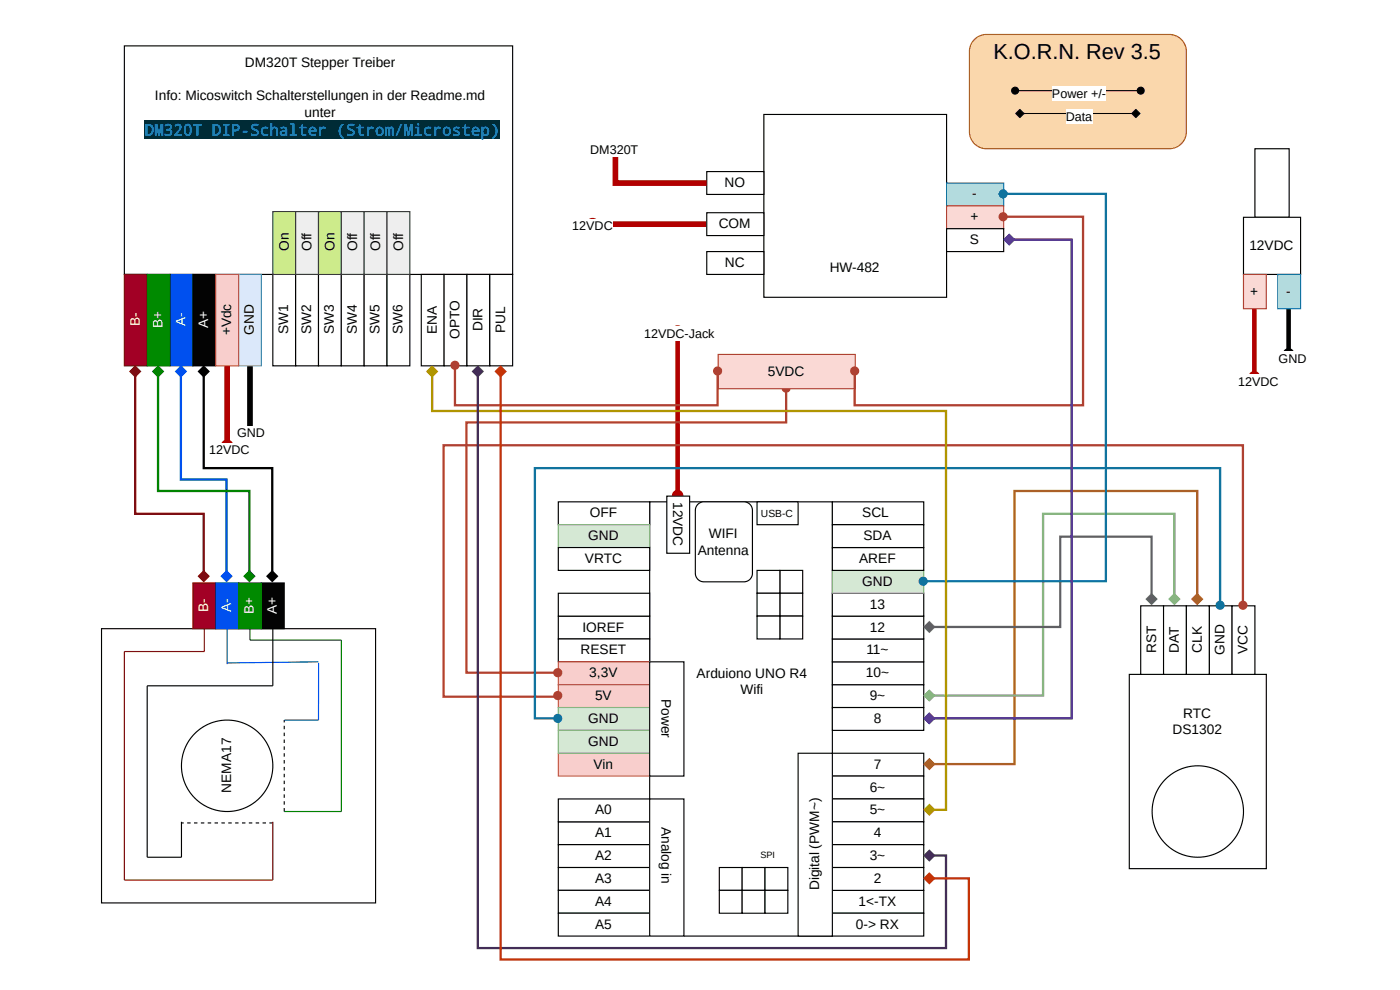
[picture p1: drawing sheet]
<svg xmlns="http://www.w3.org/2000/svg" width="297mm" height="210mm" viewBox="0 0 297 210" stroke-linecap="round" stroke-linejoin="round" font-family="sans-serif">
<path d="M206.7 8.4l1.2-.8 1.4-.3h38.8a3.6 3.6 0 0 1 3.6 3.6v17a3.6 3.6 0 0 1-3.6 3.6h-38.8a3.6 3.6 0 0 1-3.6-3.6v-17.2l.3-1.4z" fill="#fad7ac"/>
<path d="M206.7 8.4l1.2-.8 1.4-.3h38.8a3.6 3.6 0 0 1 3.6 3.6v17a3.6 3.6 0 0 1-3.6 3.6h-38.8a3.6 3.6 0 0 1-3.6-3.6v-17.2l.3-1.4z" fill="none" stroke="#b46504" stroke-width=".24"/>
<path d="M137.8 106.4h38.8v92.1h-38.8z" fill="#fff"/>
<path d="M137.8 106.4h38.8v92.1h-38.8z" fill="none" stroke="#000" stroke-width=".24"/>
<path d="M118.4 106.4h19.4v4.8h-19.4z" fill="#fff"/>
<path d="M118.4 106.4h19.4v4.8h-19.4z" fill="none" stroke="#000" stroke-width=".24"/>
<path d="M176.6 145.2h19.4v4.8h-19.4z" fill="#fff"/>
<path d="M176.6 145.2h19.4v4.8h-19.4z" fill="none" stroke="#000" stroke-width=".24"/>
<path d="M176.6 140.3h19.4v4.9h-19.4z" fill="#fff"/>
<path d="M176.6 140.3h19.4v4.9h-19.4z" fill="none" stroke="#000" stroke-width=".24"/>
<path d="M176.6 135.5h19.4v4.8h-19.4z" fill="#fff"/>
<path d="M176.6 135.5h19.4v4.8h-19.4z" fill="none" stroke="#000" stroke-width=".24"/>
<path d="M176.6 130.6h19.4v4.9h-19.4z" fill="#fff"/>
<path d="M176.6 130.6h19.4v4.9h-19.4z" fill="none" stroke="#000" stroke-width=".24"/>
<path d="M176.6 125.8h19.4v4.8h-19.4z" fill="#fff"/>
<path d="M176.6 125.8h19.4v4.8h-19.4z" fill="none" stroke="#000" stroke-width=".24"/>
<path d="M176.6 120.9h19.4v4.9h-19.4z" fill="#d5e8d4"/>
<path d="M176.6 120.9h19.4v4.9h-19.4z" fill="none" stroke="#82b366" stroke-width=".24"/>
<path d="M176.6 106.4h19.4v4.8h-19.4z" fill="#fff"/>
<path d="M176.6 106.4h19.4v4.8h-19.4z" fill="none" stroke="#000" stroke-width=".24"/>
<path d="M176.6 116.1h19.4v4.8h-19.4z" fill="#fff"/>
<path d="M176.6 116.1h19.4v4.8h-19.4z" fill="none" stroke="#000" stroke-width=".24"/>
<path d="M176.6 111.2h19.4v4.9h-19.4z" fill="#fff"/>
<path d="M176.6 111.2h19.4v4.9h-19.4z" fill="none" stroke="#000" stroke-width=".24"/>
<path d="M176.6 150h19.4v4.8h-19.4z" fill="#fff"/>
<path d="M176.6 150h19.4v4.8h-19.4z" fill="none" stroke="#000" stroke-width=".24"/>
<path d="M176.6 188.8h19.4v4.8h-19.4z" fill="#fff"/>
<path d="M176.6 188.8h19.4v4.8h-19.4z" fill="none" stroke="#000" stroke-width=".24"/>
<path d="M176.6 159.7h19.4v4.8h-19.4z" fill="#fff"/>
<path d="M176.6 159.7h19.4v4.8h-19.4z" fill="none" stroke="#000" stroke-width=".24"/>
<path d="M176.6 164.5h19.4v4.9h-19.4z" fill="#fff"/>
<path d="M176.6 164.5h19.4v4.9h-19.4z" fill="none" stroke="#000" stroke-width=".24"/>
<path d="M176.6 169.4h19.4v4.8h-19.4z" fill="#fff"/>
<path d="M176.6 169.4h19.4v4.8h-19.4z" fill="none" stroke="#000" stroke-width=".24"/>
<path d="M176.6 174.2h19.4v4.9h-19.4z" fill="#fff"/>
<path d="M176.6 174.2h19.4v4.9h-19.4z" fill="none" stroke="#000" stroke-width=".24"/>
<path d="M176.6 179.1h19.4v4.8h-19.4z" fill="#fff"/>
<path d="M176.6 179.1h19.4v4.8h-19.4z" fill="none" stroke="#000" stroke-width=".24"/>
<path d="M176.6 183.9h19.4v4.9h-19.4z" fill="#fff"/>
<path d="M176.6 183.9h19.4v4.9h-19.4z" fill="none" stroke="#000" stroke-width=".24"/>
<path d="M176.6 193.6h19.4v4.9h-19.4z" fill="#fff"/>
<path d="M176.6 193.6h19.4v4.9h-19.4z" fill="none" stroke="#000" stroke-width=".24"/>
<path d="M118.4 111.2h19.4v4.9h-19.4z" fill="#d5e8d4"/>
<path d="M118.4 111.2h19.4v4.9h-19.4z" fill="none" stroke="#82b366" stroke-width=".24"/>
<path d="M118.4 116.1h19.4v4.8h-19.4z" fill="#fff"/>
<path d="M118.4 116.1h19.4v4.8h-19.4z" fill="none" stroke="#000" stroke-width=".24"/>
<path d="M118.4 130.6h19.4v4.9h-19.4z" fill="#fff"/>
<path d="M118.4 130.6h19.4v4.9h-19.4z" fill="none" stroke="#000" stroke-width=".24"/>
<path d="M118.4 125.8h19.4v4.8h-19.4z" fill="#fff"/>
<path d="M118.4 125.8h19.4v4.8h-19.4z" fill="none" stroke="#000" stroke-width=".24"/>
<path d="M118.4 135.5h19.4v4.8h-19.4z" fill="#fff"/>
<path d="M118.4 135.5h19.4v4.8h-19.4z" fill="none" stroke="#000" stroke-width=".24"/>
<path d="M118.4 140.3h19.4v4.9h-19.4z" fill="#f8cecc"/>
<path d="M118.4 140.3h19.4v4.9h-19.4z" fill="none" stroke="#b85450" stroke-width=".24"/>
<path d="M118.4 145.2h19.4v4.8h-19.4z" fill="#f8cecc"/>
<path d="M118.4 145.2h19.4v4.8h-19.4z" fill="none" stroke="#b85450" stroke-width=".24"/>
<path d="M118.4 150h19.4v4.8h-19.4z" fill="#d5e8d4"/>
<path d="M118.4 150h19.4v4.8h-19.4z" fill="none" stroke="#82b366" stroke-width=".24"/>
<path d="M118.4 159.7h19.4v4.8h-19.4z" fill="#f8cecc"/>
<path d="M118.4 159.7h19.4v4.8h-19.4z" fill="none" stroke="#b85450" stroke-width=".24"/>
<path d="M118.4 154.8h19.4v4.9h-19.4z" fill="#d5e8d4"/>
<path d="M118.4 154.8h19.4v4.9h-19.4z" fill="none" stroke="#82b366" stroke-width=".24"/>
<path d="M118.4 174.2h19.4v4.9h-19.4z" fill="#fff"/>
<path d="M118.4 174.2h19.4v4.9h-19.4z" fill="none" stroke="#000" stroke-width=".24"/>
<path d="M118.4 169.4h19.4v4.8h-19.4z" fill="#fff"/>
<path d="M118.4 169.4h19.4v4.8h-19.4z" fill="none" stroke="#000" stroke-width=".24"/>
<path d="M118.4 179.1h19.4v4.8h-19.4z" fill="#fff"/>
<path d="M118.4 179.1h19.4v4.8h-19.4z" fill="none" stroke="#000" stroke-width=".24"/>
<path d="M118.4 183.9h19.4v4.9h-19.4z" fill="#fff"/>
<path d="M118.4 183.9h19.4v4.9h-19.4z" fill="none" stroke="#000" stroke-width=".24"/>
<path d="M118.4 188.8h19.4v4.8h-19.4z" fill="#fff"/>
<path d="M118.4 188.8h19.4v4.8h-19.4z" fill="none" stroke="#000" stroke-width=".24"/>
<path d="M118.4 193.6h19.4v4.9h-19.4z" fill="#fff"/>
<path d="M118.4 193.6h19.4v4.9h-19.4z" fill="none" stroke="#000" stroke-width=".24"/>
<path d="M152.6 183.9h4.9v4.9h-4.9z" fill="#fff"/>
<path d="M152.6 183.9h4.9v4.9h-4.9z" fill="none" stroke="#000" stroke-width=".24"/>
<path d="M152.6 188.8h4.9v4.8h-4.9z" fill="#fff"/>
<path d="M152.6 188.8h4.9v4.8h-4.9z" fill="none" stroke="#000" stroke-width=".24"/>
<path d="M157.5 183.9h4.8v4.9h-4.8z" fill="#fff"/>
<path d="M157.5 183.9h4.8v4.9h-4.8z" fill="none" stroke="#000" stroke-width=".24"/>
<path d="M157.5 188.8h4.8v4.8h-4.8z" fill="#fff"/>
<path d="M157.5 188.8h4.8v4.8h-4.8z" fill="none" stroke="#000" stroke-width=".24"/>
<path d="M162.3 183.9h4.8v4.9h-4.8z" fill="#fff"/>
<path d="M162.3 183.9h4.8v4.9h-4.8z" fill="none" stroke="#000" stroke-width=".24"/>
<path d="M162.3 188.8h4.8v4.8h-4.8z" fill="#fff"/>
<path d="M162.3 188.8h4.8v4.8h-4.8z" fill="none" stroke="#000" stroke-width=".24"/>
<path d="M165.4 120.9h4.9v4.9h-4.9z" fill="#fff"/>
<path d="M165.4 120.9h4.9v4.9h-4.9z" fill="none" stroke="#000" stroke-width=".24"/>
<path d="M165.4 125.8h4.9v4.8h-4.9z" fill="#fff"/>
<path d="M165.4 125.8h4.9v4.8h-4.9z" fill="none" stroke="#000" stroke-width=".24"/>
<path d="M165.4 130.6h4.9v4.9h-4.9z" fill="#fff"/>
<path d="M165.4 130.6h4.9v4.9h-4.9z" fill="none" stroke="#000" stroke-width=".24"/>
<path d="M160.6 120.9h4.8v4.9h-4.8z" fill="#fff"/>
<path d="M160.6 120.9h4.8v4.9h-4.8z" fill="none" stroke="#000" stroke-width=".24"/>
<path d="M160.6 125.8h4.8v4.8h-4.8z" fill="#fff"/>
<path d="M160.6 125.8h4.8v4.8h-4.8z" fill="none" stroke="#000" stroke-width=".24"/>
<path d="M160.6 130.6h4.8v4.9h-4.8z" fill="#fff"/>
<path d="M160.6 130.6h4.8v4.9h-4.8z" fill="none" stroke="#000" stroke-width=".24"/>
<path d="M143.8 70.9v33.4" fill="none" stroke="#b20000" stroke-width=".97" stroke-linecap="butt"/>
<circle cx="143.8" cy="105.1" r=".73" fill="#b20000"/>
<circle cx="143.8" cy="105.1" r=".73" fill="none" stroke="#b20000" stroke-width=".97" stroke-linecap="butt"/>
<circle cx="143.8" cy="70.2" r=".73" fill="#b20000"/>
<circle cx="143.8" cy="70.2" r=".73" fill="none" stroke="#b20000" stroke-width=".97" stroke-linecap="butt"/>
<g fill="#fff">
<path d="M136.7 69.2h14.8v3.2h-14.8z"/>
<path d="M141.5 105.2h4.8v12.1h-4.8z"/>
</g>
<path d="M141.5 105.2h4.8v12.1h-4.8z" fill="none" stroke="#000" stroke-width=".24"/>
<path d="M160.6 106.4h8.7v4.8h-8.7z" fill="#fff"/>
<path d="M160.6 106.4h8.7v4.8h-8.7z" fill="none" stroke="#000" stroke-width=".24"/>
<path d="M148.1 106.9l1.1-.5h8.6a1.82 1.82 0 0 1 1.8 1.8v13.3a1.82 1.82 0 0 1-1.8 1.9h-8.5a1.82 1.82 0 0 1-1.8-1.9v-13.3l.2-.7z" fill="#fff"/>
<path d="M148.1 106.9l1.1-.5h8.6a1.82 1.82 0 0 1 1.8 1.8v13.3a1.82 1.82 0 0 1-1.8 1.9h-8.5a1.82 1.82 0 0 1-1.8-1.9v-13.3l.2-.7z" fill="none" stroke="#000" stroke-width=".24"/>
<path d="M137.8 169.4h7.3v29.1h-7.3z" fill="#fff"/>
<path d="M137.8 169.4h7.3v29.1h-7.3z" fill="none" stroke="#000" stroke-width=".24"/>
<path d="M169.3 159.7h7.3v38.8h-7.3z" fill="#fff"/>
<path d="M169.3 159.7h7.3v38.8h-7.3z" fill="none" stroke="#000" stroke-width=".24"/>
<path d="M137.8 140.3h7.3v24.2h-7.3z" fill="#fff"/>
<path d="M137.8 140.3h7.3v24.2h-7.3z" fill="none" stroke="#000" stroke-width=".24"/>
<path d="M26.4 9.7h82.4v48.5h-82.4z" fill="#fff"/>
<path d="M26.4 9.7h82.4v48.5h-82.4z" fill="none" stroke="#000" stroke-width=".24"/>
<path d="M26.4 58.2h4.8v19.4h-4.8z" fill="#a20025"/>
<path d="M26.4 58.2h4.8v19.4h-4.8z" fill="none" stroke="#6f0000" stroke-width=".24"/>
<path d="M36.1 58.2h4.8v19.4h-4.8z" fill="#0050ef"/>
<path d="M36.1 58.2h4.8v19.4h-4.8z" fill="none" stroke="#001dbc" stroke-width=".24"/>
<path d="M31.2 58.2h4.9v19.4h-4.9z" fill="#008a00"/>
<path d="M31.2 58.2h4.9v19.4h-4.9z" fill="none" stroke="#005700" stroke-width=".24"/>
<path d="M40.9 58.2h4.9v19.4h-4.9z" fill="#030303"/>
<path d="M40.9 58.2h4.9v19.4h-4.9z" fill="none" stroke="#000" stroke-width=".24"/>
<g fill="none" stroke="#000" stroke-width="1.2" stroke-linecap="butt">
<path d="M53 77.6v13.8"/>
<circle cx="53" cy="92.1" r=".73"/>
</g>
<circle cx="53" cy="92.1" r=".73" fill="#000"/>
<path d="M50.2 90.3h6.1v3.1h-6.1z" fill="#fff"/>
<path d="M50.6 58.2h4.9v19.4h-4.9z" fill="#dae8fc"/>
<path d="M50.6 58.2h4.9v19.4h-4.9z" fill="none" stroke="#6c8ebf" stroke-width=".24"/>
<path d="M48.2 77.6v16.2" fill="none" stroke="#b20000" stroke-width="1.2" stroke-linecap="butt"/>
<circle cx="48.2" cy="94.5" r=".73" fill="#b20000"/>
<circle cx="48.2" cy="94.5" r=".73" fill="none" stroke="#b20000" stroke-width="1.2" stroke-linecap="butt"/>
<path d="M44.4 93.9h8.5v3.2h-8.5z" fill="#fff"/>
<path d="M45.8 58.2h4.8v19.4h-4.8z" fill="#f8cecc"/>
<path d="M45.8 58.2h4.8v19.4h-4.8z" fill="none" stroke="#b85450" stroke-width=".24"/>
<path d="M57.9 58.2h4.8v19.4h-4.8z" fill="#fff"/>
<path d="M57.9 58.2h4.8v19.4h-4.8z" fill="none" stroke="#000" stroke-width=".24"/>
<path d="M62.7 58.2h4.9v19.4h-4.9z" fill="#fff"/>
<path d="M62.7 58.2h4.9v19.4h-4.9z" fill="none" stroke="#000" stroke-width=".24"/>
<path d="M67.6 58.2h4.8v19.4h-4.8z" fill="#fff"/>
<path d="M67.6 58.2h4.8v19.4h-4.8z" fill="none" stroke="#000" stroke-width=".24"/>
<path d="M72.4 58.2h4.9v19.4h-4.9z" fill="#fff"/>
<path d="M72.4 58.2h4.9v19.4h-4.9z" fill="none" stroke="#000" stroke-width=".24"/>
<path d="M77.3 58.2h4.8v19.4h-4.8z" fill="#fff"/>
<path d="M77.3 58.2h4.8v19.4h-4.8z" fill="none" stroke="#000" stroke-width=".24"/>
<path d="M82.1 58.2h4.9v19.4h-4.9z" fill="#fff"/>
<path d="M82.1 58.2h4.9v19.4h-4.9z" fill="none" stroke="#000" stroke-width=".24"/>
<path d="M89.4 58.2h4.8v19.4h-4.8z" fill="#fff"/>
<path d="M89.4 58.2h4.8v19.4h-4.8z" fill="none" stroke="#000" stroke-width=".24"/>
<path d="M94.2 58.2h4.9v19.4h-4.9z" fill="#fff"/>
<path d="M94.2 58.2h4.9v19.4h-4.9z" fill="none" stroke="#000" stroke-width=".24"/>
<path d="M99.1 58.2h4.8v19.4h-4.8z" fill="#fff"/>
<path d="M99.1 58.2h4.8v19.4h-4.8z" fill="none" stroke="#000" stroke-width=".24"/>
<path d="M103.9 58.2h4.9v19.4h-4.9z" fill="#fff"/>
<path d="M103.9 58.2h4.9v19.4h-4.9z" fill="none" stroke="#000" stroke-width=".24"/>
<path d="M30.6 25.6h75.4v3.9h-75.4z" fill="#002b36"/>
<path d="M57.9 44.9h4.8v13.3h-4.8z" fill="#cdeb8b"/>
<path d="M57.9 44.9h4.8v13.3h-4.8z" fill="none" stroke="#36393d" stroke-width=".24"/>
<path d="M62.7 44.9h4.9v13.3h-4.9z" fill="#eee"/>
<path d="M62.7 44.9h4.9v13.3h-4.9z" fill="none" stroke="#36393d" stroke-width=".24"/>
<path d="M67.6 44.9h4.8v13.3h-4.8z" fill="#cdeb8b"/>
<path d="M67.6 44.9h4.8v13.3h-4.8z" fill="none" stroke="#36393d" stroke-width=".24"/>
<path d="M72.4 44.9h4.9v13.3h-4.9z" fill="#eee"/>
<path d="M72.4 44.9h4.9v13.3h-4.9z" fill="none" stroke="#36393d" stroke-width=".24"/>
<path d="M77.3 44.9h4.8v13.3h-4.8z" fill="#eee"/>
<path d="M77.3 44.9h4.8v13.3h-4.8z" fill="none" stroke="#36393d" stroke-width=".24"/>
<path d="M82.1 44.9h4.9v13.3h-4.9z" fill="#eee"/>
<path d="M82.1 44.9h4.9v13.3h-4.9z" fill="none" stroke="#36393d" stroke-width=".24"/>
<path d="M162.1 24.3h38.7v38.7h-38.7z" fill="#fff"/>
<path d="M162.1 24.3h38.7v38.7h-38.7z" fill="none" stroke="#000" stroke-width=".24"/>
<path d="M149.9 36.4h12.2v4.8h-12.2z" fill="#fff"/>
<path d="M149.9 36.4h12.2v4.8h-12.2z" fill="none" stroke="#000" stroke-width=".24"/>
<path d="M126.4 47.5h23.5" fill="none" stroke="#b20000" stroke-width="1.2" stroke-linecap="butt"/>
<circle cx="125.7" cy="47.5" r=".73" fill="#b20000"/>
<circle cx="125.7" cy="47.5" r=".73" fill="none" stroke="#b20000" stroke-width="1.2" stroke-linecap="butt"/>
<g fill="#fff">
<path d="M121.5 46.4h8.5v3.2h-8.5z"/>
<path d="M149.9 45.1h12.2v4.8h-12.2z"/>
</g>
<path d="M149.9 45.1h12.2v4.8h-12.2z" fill="none" stroke="#000" stroke-width=".24"/>
<path d="M149.9 53.3h12.2v4.9h-12.2z" fill="#fff"/>
<path d="M149.9 53.3h12.2v4.9h-12.2z" fill="none" stroke="#000" stroke-width=".24"/>
<path d="M200.8 38.8h12.1v4.8h-12.1z" fill="#b1ddf0"/>
<path d="M200.8 38.8h12.1v4.8h-12.1z" fill="none" stroke="#10739e" stroke-width=".24"/>
<path d="M200.8 43.6h12.1v4.9h-12.1z" fill="#fad9d5"/>
<path d="M200.8 43.6h12.1v4.9h-12.1z" fill="none" stroke="#ae4132" stroke-width=".24"/>
<path d="M200.8 48.5h12.1v4.8h-12.1z" fill="#fff"/>
<path d="M200.8 48.5h12.1v4.8h-12.1z" fill="none" stroke="#000" stroke-width=".24"/>
<g fill="#fff">
<path d="M176 55.2h11.1v3.6h-11.1z"/>
<path d="M266.2 31.5h7.3v14.6h-7.3z"/>
</g>
<path d="M266.2 31.5h7.3v14.6h-7.3z" fill="none" stroke="#000" stroke-width=".24"/>
<path d="M263.8 46.1h12.1v12.1h-12.1z" fill="#fff"/>
<path d="M263.8 46.1h12.1v12.1h-12.1z" fill="none" stroke="#000" stroke-width=".24"/>
<path d="M266.1 65.3v13.8" fill="none" stroke="#b20000" stroke-width=".97" stroke-linecap="butt"/>
<circle cx="266.1" cy="79.9" r=".73" fill="#b20000"/>
<circle cx="266.1" cy="79.9" r=".73" fill="none" stroke="#b20000" stroke-width=".97" stroke-linecap="butt"/>
<path d="M262.7 79.4h8.5v3.1h-8.5z" fill="#fff"/>
<path d="M263.8 58.2h4.9v7.3h-4.9z" fill="#fad9d5"/>
<path d="M263.8 58.2h4.9v7.3h-4.9z" fill="none" stroke="#ae4132" stroke-width=".24"/>
<g fill="none" stroke="#000" stroke-width=".97" stroke-linecap="butt">
<path d="M273.4 65.3v9"/>
<circle cx="273.4" cy="75" r=".73"/>
</g>
<circle cx="273.4" cy="75" r=".73" fill="#000"/>
<path d="M271.2 74.5h6.1v3.2h-6.1z" fill="#fff"/>
<path d="M271.1 58.2h4.8v7.3h-4.8z" fill="#b1ddf0"/>
<path d="M271.1 58.2h4.8v7.3h-4.8z" fill="none" stroke="#10739e" stroke-width=".24"/>
<path d="M21.5 133.3h58.2v58.1h-58.2z" fill="#fff"/>
<path d="M21.5 133.3h58.2v58.1h-58.2z" fill="none" stroke="#000" stroke-width=".24"/>
<path d="M40.9 123.6h4.9v9.7h-4.9z" fill="#a20025"/>
<path d="M40.9 123.6h4.9v9.7h-4.9z" fill="none" stroke="#6f0000" stroke-width=".24"/>
<path d="M45.8 123.6h4.8v9.7h-4.8z" fill="#0050ef"/>
<path d="M45.8 123.6h4.8v9.7h-4.8z" fill="none" stroke="#001dbc" stroke-width=".24"/>
<path d="M55.5 123.6h4.8v9.7h-4.8z" fill="#030303"/>
<path d="M55.5 123.6h4.8v9.7h-4.8z" fill="none" stroke="#000" stroke-width=".24"/>
<path d="M50.6 123.6h4.9v9.7h-4.9z" fill="#008a00"/>
<path d="M50.6 123.6h4.9v9.7h-4.9z" fill="none" stroke="#005700" stroke-width=".24"/>
<circle cx="48.2" cy="162.4" r="9.7" fill="#fff"/>
<g fill="none" stroke="#000" stroke-width=".24">
<path d="M57.9 133.3v12.1h-26.7v36.3h7.3v-7.5"/>
<circle cx="48.2" cy="162.4" r="9.7"/>
</g>
<g fill="#000">
<path d="M57.2 174.4h.7v.2h-.7zM55.7 174.4h.7v.2h-.7zM54.2 174.4h.8v.2h-.8zM52.8 174.4h.7v.2h-.7zM51.3 174.4h.8v.2h-.8zM49.9 174.4h.7v.2h-.7zM48.4 174.4h.8v.2h-.8zM47 174.4h.7v.2h-.7zM45.5 174.4h.7v.2h-.7zM44.1 174.4h.7v.2h-.7zM42.6 174.4h.7v.2h-.7zM41.2 174.4h.7v.2h-.7zM39.7 174.4h.7v.2h-.7zM38.5 174.4h.5v.2h-.5z"/>
<path d="M60.2 171.3h.2v.7h-.2zM60.2 169.9h.2v.7h-.2zM60.2 168.4h.2v.7h-.2zM60.2 167h.2v.7h-.2zM60.2 165.5h.2v.7h-.2zM60.2 164.1h.2v.7h-.2zM60.2 162.6h.2v.7h-.2zM60.2 161.1h.2v.8h-.2zM60.2 159.7h.2v.7h-.2zM60.2 158.2h.2v.8h-.2zM60.2 156.8h.2v.7h-.2zM60.2 155.3h.2v.8h-.2zM60.2 153.9h.2v.7h-.2zM60.2 152.7h.2v.5h-.2z"/>
</g>
<path d="M53 133v2.7h19.4v36.3h-12.1" fill="none" stroke="#005700" stroke-width=".24"/>
<path d="M48.2 133.3v7.5M67.6 140.3l-19.4 .3M67.6 140.6v12.1h-7.3" fill="none" stroke="#001dbc" stroke-width=".24"/>
<path d="M43.3 133.3v4.8h-16.9v48.5h31.5v-12.4" fill="none" stroke="#6f0000" stroke-width=".24"/>
<path d="M239.6 143h29.1v41.2h-29.1z" fill="#fff"/>
<path d="M239.6 143h29.1v41.2h-29.1z" fill="none" stroke="#000" stroke-width=".24"/>
<circle cx="254.1" cy="172" r="9.7" fill="#fff"/>
<circle cx="254.1" cy="172" r="9.7" fill="none" stroke="#000" stroke-width=".24"/>
<path d="M242 128.4h4.8v14.6h-4.8z" fill="#fff"/>
<path d="M242 128.4h4.8v14.6h-4.8z" fill="none" stroke="#000" stroke-width=".24"/>
<path d="M246.8 128.4h4.9v14.6h-4.9z" fill="#fff"/>
<path d="M246.8 128.4h4.9v14.6h-4.9z" fill="none" stroke="#000" stroke-width=".24"/>
<path d="M256.5 128.4h4.9v14.6h-4.9z" fill="#fff"/>
<path d="M256.5 128.4h4.9v14.6h-4.9z" fill="none" stroke="#000" stroke-width=".24"/>
<path d="M251.7 128.4h4.8v14.6h-4.8z" fill="#fff"/>
<path d="M251.7 128.4h4.8v14.6h-4.8z" fill="none" stroke="#000" stroke-width=".24"/>
<path d="M261.4 128.4h4.8v14.6h-4.8z" fill="#fff"/>
<path d="M261.4 128.4h4.8v14.6h-4.8z" fill="none" stroke="#000" stroke-width=".24"/>
<path d="M166.8 83v6.6h-67.9v53h18.7" fill="none" stroke="#ae4132" stroke-width=".48"/>
<circle cx="166.8" cy="82.3" r=".73" fill="#ae4132"/>
<circle cx="166.8" cy="82.3" r=".73" fill="none" stroke="#ae4132" stroke-width=".48"/>
<circle cx="118.3" cy="142.6" r=".73" fill="#ae4132"/>
<circle cx="118.3" cy="142.6" r=".73" fill="none" stroke="#ae4132" stroke-width=".48"/>
<path d="M152.4 75.1h29v7.3h-29z" fill="#fad9d5"/>
<path d="M152.4 75.1h29v7.3h-29z" fill="none" stroke="#ae4132" stroke-width=".24"/>
<path d="M263.7 127.6v-33.2h-169.6v53.3h24.2v.5" fill="none" stroke="#ae4132" stroke-width=".48"/>
<circle cx="118.3" cy="147.5" r=".73" fill="#ae4132"/>
<circle cx="118.3" cy="147.5" r=".73" fill="none" stroke="#ae4132" stroke-width=".48"/>
<circle cx="263.7" cy="128.3" r=".73" fill="#ae4132"/>
<circle cx="263.7" cy="128.3" r=".73" fill="none" stroke="#ae4132" stroke-width=".48"/>
<path d="M258.8 127.6v-28.4h-145.3v53.1h4.1" fill="none" stroke="#10739e" stroke-width=".48"/>
<circle cx="258.8" cy="128.3" r=".73" fill="#10739e"/>
<circle cx="258.8" cy="128.3" r=".73" fill="none" stroke="#10739e" stroke-width=".48"/>
<circle cx="118.3" cy="152.3" r=".73" fill="#10739e"/>
<circle cx="118.3" cy="152.3" r=".73" fill="none" stroke="#10739e" stroke-width=".48"/>
<path d="M254 126v-21.9h-38.8v57.9h-17.1" fill="none" stroke="#b46504" stroke-width=".48"/>
<path d="M253 127l1-1 1 1-1 1z" fill="#b46504"/>
<path d="M253 127l1-1 1 1-1 1z" fill="none" stroke="#b46504" stroke-width=".48"/>
<path d="M196.2 162l1-1 .9 1-.9 1z" fill="#b46504"/>
<path d="M196.2 162l1-1 .9 1-.9 1z" fill="none" stroke="#b46504" stroke-width=".48"/>
<path d="M249.1 126v-17.1h-27.8v38.6h-23.2" fill="none" stroke="#82b366" stroke-width=".48"/>
<path d="M248.2 127l.9-1 1 1-1 1z" fill="#82b366"/>
<path d="M248.2 127l.9-1 1 1-1 1z" fill="none" stroke="#82b366" stroke-width=".48"/>
<path d="M196.2 147.5l1-1 .9 1-.9 .9z" fill="#82b366"/>
<path d="M196.2 147.5l1-1 .9 1-.9 .9z" fill="none" stroke="#82b366" stroke-width=".48"/>
<path d="M244.3 126v-12.2h-19.4v19.1h-26.8" fill="none" stroke="#666" stroke-width=".48"/>
<path d="M243.3 127l1-1 1 1-1 1z" fill="#666"/>
<path d="M243.3 127l1-1 1 1-1 1z" fill="none" stroke="#666" stroke-width=".48"/>
<path d="M196.2 132.9l1-.9 .9 .9-.9 1z" fill="#666"/>
<path d="M196.2 132.9l1-.9 .9 .9-.9 1z" fill="none" stroke="#666" stroke-width=".48"/>
<path d="M213.5 41.1h21.1v82.1h-38" fill="none" stroke="#10739e" stroke-width=".48"/>
<circle cx="212.8" cy="41.1" r=".73" fill="#10739e"/>
<circle cx="212.8" cy="41.1" r=".73" fill="none" stroke="#10739e" stroke-width=".48"/>
<circle cx="195.9" cy="123.2" r=".73" fill="#10739e"/>
<circle cx="195.9" cy="123.2" r=".73" fill="none" stroke="#10739e" stroke-width=".48"/>
<path d="M213.5 45.9h16.3v40h-48.5v-6.5" fill="none" stroke="#ae4132" stroke-width=".48"/>
<circle cx="212.8" cy="45.9" r=".73" fill="#ae4132"/>
<circle cx="212.8" cy="45.9" r=".73" fill="none" stroke="#ae4132" stroke-width=".48"/>
<circle cx="181.3" cy="78.7" r=".73" fill="#ae4132"/>
<g fill="none" stroke="#ae4132" stroke-width=".48">
<path d="M96.5 78.2v7.7h55.7v-6.5"/>
<circle cx="181.3" cy="78.7" r=".73"/>
</g>
<circle cx="96.5" cy="77.4" r=".73" fill="#ae4132"/>
<circle cx="96.5" cy="77.4" r=".73" fill="none" stroke="#ae4132" stroke-width=".48"/>
<circle cx="152.2" cy="78.7" r=".73" fill="#ae4132"/>
<circle cx="152.2" cy="78.7" r=".73" fill="none" stroke="#ae4132" stroke-width=".48"/>
<path d="M215.1 50.8h12.2v101.5h-29.2" fill="none" stroke="#3700cc" stroke-width=".48"/>
<path d="M213.2 50.8l.9-1 1 1-1 1z" fill="#3700cc"/>
<path d="M213.2 50.8l.9-1 1 1-1 1z" fill="none" stroke="#3700cc" stroke-width=".48"/>
<path d="M196.2 152.3l1-1 .9 1-.9 1z" fill="#3700cc"/>
<path d="M196.2 152.3l1-1 .9 1-.9 1z" fill="none" stroke="#3700cc" stroke-width=".48"/>
<path d="M91.7 79.7v7.4h109v84.6h-2.6" fill="none" stroke="#b09500" stroke-width=".48"/>
<path d="M91.7 77.8l.9 1-.9 .9-1-.9z" fill="#b09500"/>
<path d="M91.7 77.8l.9 1-.9 .9-1-.9z" fill="none" stroke="#b09500" stroke-width=".48"/>
<path d="M196.2 171.7l1-1 .9 1-.9 1z" fill="#b09500"/>
<path d="M196.2 171.7l1-1 .9 1-.9 1z" fill="none" stroke="#b09500" stroke-width=".48"/>
<path d="M101.4 79.7v121.3h99.3v-19.6h-2.6" fill="none" stroke="#432d57" stroke-width=".48"/>
<path d="M101.4 77.8l.9 1-.9 .9-1-.9z" fill="#432d57"/>
<path d="M101.4 77.8l.9 1-.9 .9-1-.9z" fill="none" stroke="#432d57" stroke-width=".48"/>
<path d="M196.2 181.4l1-1 .9 1-.9 .9z" fill="#432d57"/>
<path d="M196.2 181.4l1-1 .9 1-.9 .9z" fill="none" stroke="#432d57" stroke-width=".48"/>
<path d="M106.2 79.7v123.7h99.3v-17.2h-7.4" fill="none" stroke="#c73500" stroke-width=".48"/>
<path d="M106.2 77.8l1 1-1 .9-1-.9z" fill="#c73500"/>
<path d="M106.2 77.8l1 1-1 .9-1-.9z" fill="none" stroke="#c73500" stroke-width=".48"/>
<path d="M196.2 186.2l1-.9 .9 .9-.9 1z" fill="#c73500"/>
<path d="M196.2 186.2l1-.9 .9 .9-.9 1z" fill="none" stroke="#c73500" stroke-width=".48"/>
<path d="M43.2 77.8l1 1-1 .9-.9-.9zM43.2 79.7v19.5h14.6v22M56.8 122.2l1-1 .9 1-.9 .9z" fill="none" stroke="#000" stroke-width=".48"/>
<path d="M43.2 77.8l1 1-1 .9-.9-.9zM56.8 122.2l1-1 .9 1-.9 .9z" fill="#000"/>
<path d="M38.4 79.7v22h9.7v19.5" fill="none" stroke="#001dbc" stroke-width=".48"/>
<path d="M38.4 77.8l.9 1-.9 .9-1-.9z" fill="#001dbc"/>
<path d="M38.4 77.8l.9 1-.9 .9-1-.9z" fill="none" stroke="#001dbc" stroke-width=".48"/>
<path d="M47.1 122.2l1-1 .9 1-.9 .9z" fill="#001dbc"/>
<path d="M47.1 122.2l1-1 .9 1-.9 .9z" fill="none" stroke="#001dbc" stroke-width=".48"/>
<path d="M33.5 79.7v24.4h19.4v17.1" fill="none" stroke="#005700" stroke-width=".48"/>
<path d="M33.5 77.8l1 1-1 .9-.9-.9z" fill="#005700"/>
<path d="M33.5 77.8l1 1-1 .9-.9-.9z" fill="none" stroke="#005700" stroke-width=".48"/>
<path d="M51.9 122.2l1-1 1 1-1 .9z" fill="#005700"/>
<path d="M51.9 122.2l1-1 1 1-1 .9z" fill="none" stroke="#005700" stroke-width=".48"/>
<path d="M28.7 79.7v29.2h14.5v12.3" fill="none" stroke="#6f0000" stroke-width=".48"/>
<path d="M42.3 122.2l.9-1 1 1-1 .9z" fill="#6f0000"/>
<path d="M42.3 122.2l.9-1 1 1-1 .9z" fill="none" stroke="#6f0000" stroke-width=".48"/>
<path d="M28.7 77.8l1 1-1 .9-1-.9z" fill="#6f0000"/>
<path d="M28.7 77.8l1 1-1 .9-1-.9z" fill="none" stroke="#6f0000" stroke-width=".48"/>
<g fill="none" stroke="#000" stroke-width=".24">
<path d="M216.1 19.2h25.2"/>
<circle cx="215.4" cy="19.2" r=".73"/>
<circle cx="242" cy="19.2" r=".73"/>
</g>
<g fill="#000">
<circle cx="215.4" cy="19.2" r=".73"/>
<circle cx="242" cy="19.2" r=".73"/>
</g>
<path d="M223.2 18.3h11.4v3.2h-11.4z" fill="#fff"/>
<path d="M216.4 23.2l.8 .9-.8 .8-.9-.8zM217.2 24.1h22.9M240.1 24.1l.9-.9 .8 .9-.8 .8z" fill="none" stroke="#000" stroke-width=".24"/>
<path d="M216.4 23.2l.8 .9-.8 .8-.9-.8zM240.1 24.1l.9-.9 .8 .9-.8 .8z" fill="#000"/>
<path d="M226.1 23.2h5.6v3.1h-5.6z" fill="#fff"/>
<path d="M130.6 32.3v6.5h19.3" fill="none" stroke="#b20000" stroke-width="1.2" stroke-linecap="butt"/>
<circle cx="130.6" cy="31.5" r=".73" fill="#b20000"/>
<circle cx="130.6" cy="31.5" r=".73" fill="none" stroke="#b20000" stroke-width="1.2" stroke-linecap="butt"/>
<path d="M125.1 30.2h10.4v3.2h-10.4z" fill="#fff"/>
<text font-size="4.6" x="210.8" y="12.5">K.O.R.N. Rev 3.5</text>
<text font-size="3.4" fill="#268bd2" x="30.7" y="28.7">DM320T DIP‑Schalter (Strom/Microstep)</text>
<g font-size="2.9">
<text x="52" y="14.2">DM320T Stepper Treiber</text>
<text x="32.9" y="21.2">Info: Micoswitch Schalterstellungen in der Readme.md</text>
<text x="64.6" y="24.9">unter</text>
<text x="153.7" y="39.6">NO</text>
<text x="205.9" y="46.9">+</text>
<text x="206.3" y="42.1">-</text>
<text x="61.3" y="53.2" transform="rotate(-90 61.3 53.2)">On</text>
<text x="66.1" y="53.2" transform="rotate(-90 66.1 53.2)">Off</text>
<text x="71" y="53.2" transform="rotate(-90 71 53.2)">On</text>
<text x="75.8" y="53.2" transform="rotate(-90 75.8 53.2)">Off</text>
<text x="80.7" y="53.2" transform="rotate(-90 80.7 53.2)">Off</text>
<text x="85.5" y="53.2" transform="rotate(-90 85.5 53.2)">Off</text>
<text x="152.5" y="48.4">COM</text>
<text x="205.8" y="51.8">S</text>
<text x="265.1" y="53">12VDC</text>
<text x="153.8" y="56.6">NC</text>
<text x="176" y="57.6">HW-482</text>
<text x="265.3" y="62.7">+</text>
<text x="272.9" y="62.7">-</text>
<text x="49" y="71.1" transform="rotate(-90 49 71.1)">+Vdc</text>
<text x="53.9" y="71" transform="rotate(-90 53.9 71)">GND</text>
<text x="61.1" y="70.9" transform="rotate(-90 61.1 70.9)">SW1</text>
<text x="66" y="70.9" transform="rotate(-90 66 70.9)">SW2</text>
<text x="70.8" y="70.9" transform="rotate(-90 70.8 70.9)">SW3</text>
<text x="75.7" y="70.9" transform="rotate(-90 75.7 70.9)">SW4</text>
<text x="80.5" y="70.9" transform="rotate(-90 80.5 70.9)">SW5</text>
<text x="85.4" y="70.9" transform="rotate(-90 85.4 70.9)">SW6</text>
<text x="92.6" y="70.7" transform="rotate(-90 92.6 70.7)">ENA</text>
<text x="97.5" y="71.8" transform="rotate(-90 97.5 71.8)">OPTO</text>
<text x="102.3" y="70.3" transform="rotate(-90 102.3 70.3)">DIR</text>
<text x="107.2" y="70.6" transform="rotate(-90 107.2 70.6)">PUL</text>
<text x="162.9" y="79.6">5VDC</text>
<text x="142.8" y="106.4" transform="rotate(90 142.8 106.4)">12VDC</text>
<text x="125.1" y="109.7">OFF</text>
<text x="182.9" y="109.7">SCL</text>
<text x="124.1" y="119.4">VRTC</text>
<text x="124.8" y="114.5">GND</text>
<text x="148" y="117.7">Antenna</text>
<text x="150.4" y="114">WIFI</text>
<text x="182.3" y="119.4">AREF</text>
<text x="183.2" y="114.5">SDA</text>
<text x="182.9" y="124.2">GND</text>
<text x="184.5" y="129">13</text>
<text x="123.6" y="133.9">IOREF</text>
<text x="184.5" y="133.9">12</text>
<text x="123.2" y="138.7">RESET</text>
<text x="125" y="143.6">3,3V</text>
<text x="147.8" y="143.8">Arduiono UNO R4</text>
<text x="183.7" y="143.6">10~</text>
<text x="183.8" y="138.7">11~</text>
<text x="245.3" y="138.5" transform="rotate(-90 245.3 138.5)">RST</text>
<text x="250.1" y="138.4" transform="rotate(-90 250.1 138.4)">DAT</text>
<text x="255" y="138.4" transform="rotate(-90 255 138.4)">CLK</text>
<text x="259.8" y="138.8" transform="rotate(-90 259.8 138.8)">GND</text>
<text x="264.7" y="138.7" transform="rotate(-90 264.7 138.7)">VCC</text>
<text x="126.2" y="148.4">5V</text>
<text x="140.4" y="148.2" transform="rotate(90 140.4 148.2)">Power</text>
<text x="157.1" y="147.2">Wifi</text>
<text x="184.5" y="148.4">9~</text>
<text x="124.8" y="153.3">GND</text>
<text x="185.3" y="153.3">8</text>
<text x="248.7" y="155.7">DS1302</text>
<text x="251" y="152.3">RTC</text>
<text x="124.8" y="158.1">GND</text>
<text x="125.9" y="163">Vin</text>
<text x="184.5" y="167.8">6~</text>
<text x="185.3" y="163">7</text>
<text x="49" y="168.1" transform="rotate(-90 49 168.1)">NEMA17</text>
<text x="126.2" y="172.7">A0</text>
<text x="184.5" y="172.7">5~</text>
<text x="126.2" y="177.5">A1</text>
<text x="140.4" y="175.3" transform="rotate(90 140.4 175.3)">Analog in</text>
<text x="185.3" y="177.5">4</text>
<text x="126.2" y="182.3">A2</text>
<text x="184.5" y="182.3">3~</text>
<text x="126.2" y="187.2">A3</text>
<text x="173.8" y="188.8" transform="rotate(-90 173.8 188.8)">Digital (PWM~)</text>
<text x="185.3" y="187.2">2</text>
<text x="126.2" y="192">A4</text>
<text x="126.2" y="196.9">A5</text>
<text x="181.6" y="196.9">0-&gt; RX</text>
<text x="182.2" y="192">1&lt;-TX</text>
</g>
<g font-size="2.9" fill="#fff">
<text x="29.7" y="69.2" transform="rotate(-90 29.7 69.2)">B-</text>
<text x="34.5" y="69.6" transform="rotate(-90 34.5 69.6)">B+</text>
<text x="39.3" y="69.2" transform="rotate(-90 39.3 69.2)">A-</text>
<text x="44.2" y="69.6" transform="rotate(-90 44.2 69.6)">A+</text>
<text x="44.2" y="129.8" transform="rotate(-90 44.2 129.8)">B-</text>
<text x="49" y="129.8" transform="rotate(-90 49 129.8)">A-</text>
<text x="53.9" y="130.1" transform="rotate(-90 53.9 130.1)">B+</text>
<text x="58.7" y="130.1" transform="rotate(-90 58.7 130.1)">A+</text>
</g>
<g font-size="2.7">
<text x="223.2" y="20.8">Power +/-</text>
<text x="226.1" y="25.6">Data</text>
<text x="125.2" y="32.6">DM320T</text>
<text x="121.4" y="48.9">12VDC</text>
<text x="136.6" y="71.6">12VDC-Jack</text>
<text x="271.3" y="77">GND</text>
<text x="262.7" y="81.8">12VDC</text>
<text x="50.3" y="92.7">GND</text>
<text x="44.4" y="96.3">12VDC</text>
</g>
<text font-size="2.2" x="161.4" y="109.7">USB-C</text>
<text font-size="1.9" x="161.3" y="181.9">SPI</text>
</svg>
